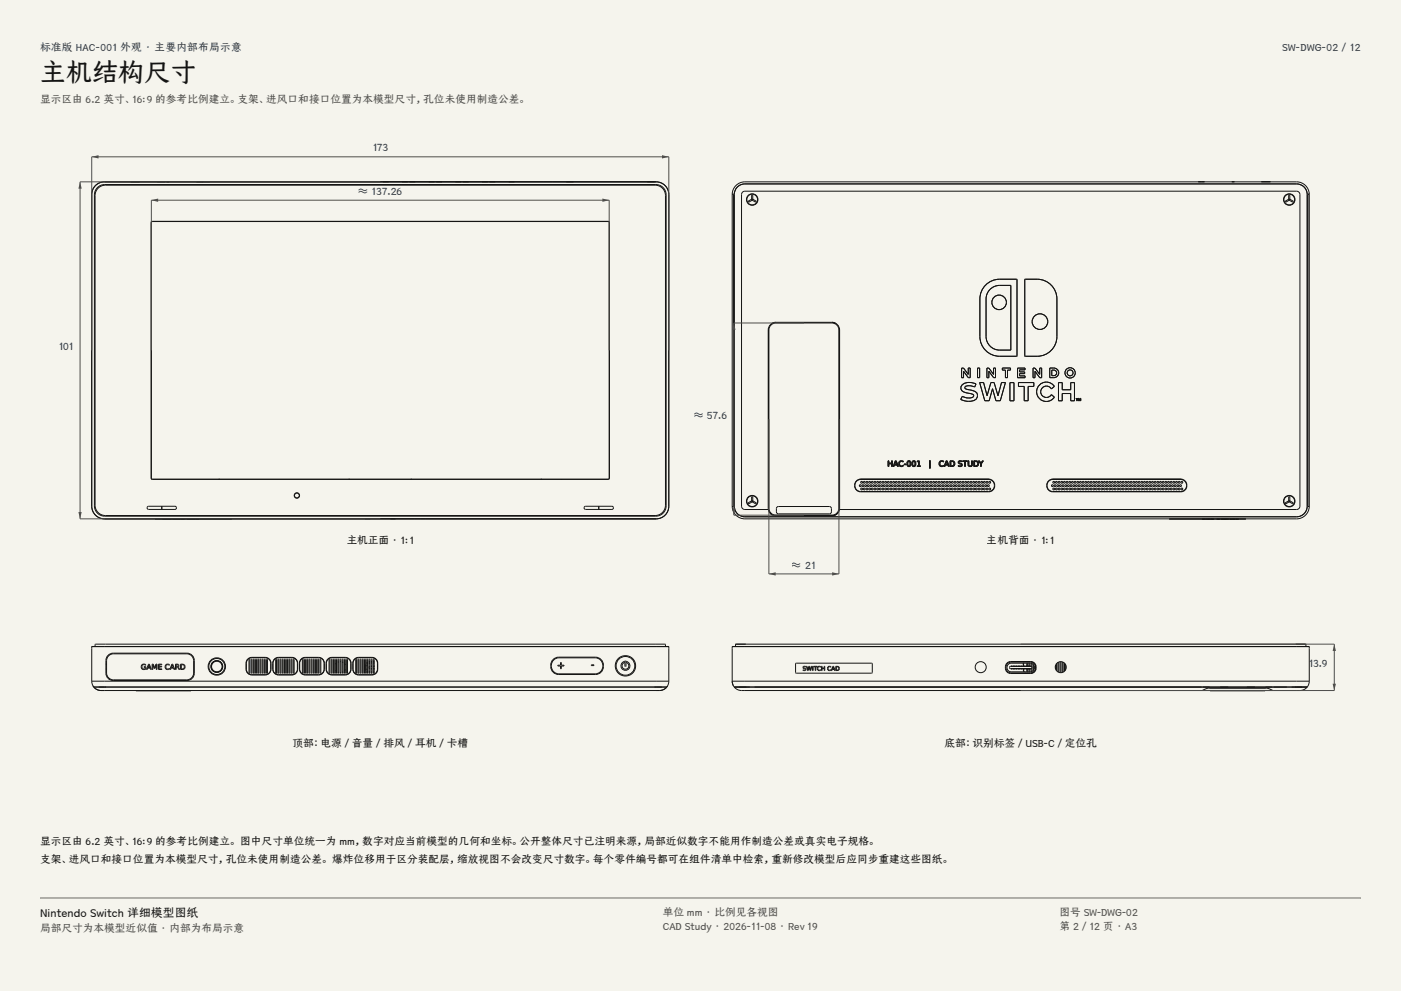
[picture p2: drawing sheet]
<svg xmlns="http://www.w3.org/2000/svg" width="420mm" height="297mm" viewBox="0 0 420 297" stroke-linecap="round" stroke-linejoin="round" font-family="sans-serif">
<g fill="#f5f4ed">
<path d="M0 0h420v297h-420z"/>
<path d="M12 12h396v275h-396z"/>
</g>
<g fill="none" stroke="#141413" stroke-width=".3">
<path d="M28.6 55.6a3.8 3.8 0 0 1 2.7-1.1h165.4a3.8 3.8 0 0 1 3.8 3.8v93.4a3.8 3.8 0 0 1-3.8 3.8h-165.4a3.8 3.8 0 0 1-3.8-3.8v-93.4a3.8 3.8 0 0 1 1.1-2.7zM29.2 56.7a3.1 3.1 0 0 1 2.4-1.2h164.8a3.1 3.1 0 0 1 3.1 3.1v92.8a3.1 3.1 0 0 1-3.1 3.1h-164.8a3.1 3.1 0 0 1-3.1-3.1v-92.8l.1-.7zM29.5 56l1.2-.6 .7-.1h165.2a3.1 3.1 0 0 1 3.1 3.1v93.2a3.1 3.1 0 0 1-3.1 3.1h-165.2a3.1 3.1 0 0 1-3.1-3.1v-93.2a3.1 3.1 0 0 1 1.2-2.4zM37.4 54.5h3.1M39.2 54.5h1M39.2 54.5h.1M40.2 54.5h.1M40.3 54.5h.1M40.5 54.5h3.1M40.6 54.5h.1M40.7 54.5h.1M40.8 54.5h1"/>
<path d="M40.8 54.5h.1M41.8 54.5h.1M49.5 54.5h-2.4h2.5M49.9 54.5h.1M50.7 54.5h.1M58.9 54.5h.1M59.7 54.5h.1M60 54.5h.1M60.5 54.5h2.4zM60.8 54.5h.1M114.8 54.5h1.7M120.5 54.5h1.7"/>
<path d="M122.8 54.5h1.7M128.5 54.5h1.7M130.8 54.5h1.7M136.5 54.5h1.7M138.8 54.5h1.7M144.5 54.5h1.7M146.8 54.5h1.7M152.5 54.5h1.7M160.4 54.5h5.2M169.8 54.5h2.2M194.1 54.5h2.2M219.5 58.2v93.6"/>
<path d="M219.5 58.2a3.8 3.8 0 0 1 3.8-3.7h165.4a3.8 3.8 0 0 1 3.8 3.7M219.5 58.2h.4M219.9 58.2v93.6M220.1 58.3v93.4M223.3 55.1a3.2 3.2 0 0 0-3.2 3.2M223.3 55.1h165.4M225.3 58.5h.4v1.4h-.4zM225.5 59.6l1.2 .7-.2 .3-1.1-.7zM359.2 54.5h.1M360 54.5h.1M360.3 54.5h.1M361.1 54.5h.1"/>
<path d="M369.3 54.5h.1M370.1 54.5h.1M378.2 54.5h2.7M378.2 54.5h.1M380.9 54.5h.1M386.3 58.5h.4v1.4h-.4zM386.5 59.6l1.2 .7-.2 .3-1.1-.7zM388.7 55.1a3.2 3.2 0 0 1 3.2 3.2M391.9 58.3v93.4M392.1 58.2h.4M392.1 58.2v93.6M392.5 58.2v93.6"/>
<path d="M45.3 66.5l.4-.2 136.8 .1 .2 .3v76.8l-.4 .2-136.8-.1-.2-.3zM45.5 66.4h137l.1 77.1-137.1 .1zM224.3 60.3l1.2-.7 .1 .3-1.1 .7zM385.3 60.3l1.2-.7 .1 .3-1.1 .7zM182.6 97.2h.1M182.6 98.2h.1M182.6 98.7h.1M182.6 98.5h.1M182.6 96.6h.1M182.6 96.7h.1M182.6 96.9h.1M230.3 98.7h.1"/>
<path d="M230.5 98.5l-.1 53.9 .2 .9 .5 .7 .7 .5h18.4M231.1 97.4l1.5-.6h16.8a2.1 2.1 0 0 1 2.1 2.1v53.4a2.1 2.1 0 0 1-2.1 2.1h-16.8a2.1 2.1 0 0 1-2.1-2.1v-53.4zM231.9 96.7h.1M232.6 96.6l-1 .3h.5M232.6 96.6a2.3 2.3 0 0 0-2.3 2.3v53.8M232.6 96.6h16.8M249.4 96.6l1 .3h-.5M249.4 96.6a2.3 2.3 0 0 1 2.3 2.3v53.8M250.1 96.7h.1M251.5 98.5l.1 53.9-.4 1.2-1 .9M251.6 98.7h.1M295.5 85.4a5.9 5.9 0 0 1 4.2-1.7h5l.2 .1v22.8l-.2 .2h-5a5.9 5.9 0 0 1-5.9-5.9v-11.3a5.9 5.9 0 0 1 1.7-4.2z"/>
<path d="M296.8 86.7l1.3-.9 1-.2 3.9-.1v19.4h-3.3a4.1 4.1 0 0 1-4.1-4v-11.8l.5-1.5zM307.2 83.7h.2a9.6 9.6 0 0 1 7 1.1 5.9 5.9 0 0 1 2.4 4.8v11.3a5.9 5.9 0 0 1-5.9 5.9h-3.5l-.2-.2zM288.3 110.3h.6l1.4 1.9v-1.9h.6v2.9h-.6l-1.4-1.9v1.9h-.6zM288.4 115.4a4.1 4.1 0 0 1 4.2-.4l-.4 1a2.68 2.68 0 0 0-3 .1l.4 .5 1 .2a2.68 2.68 0 0 1 2.4 1.4 1.73 1.73 0 0 1-1.8 2h-1.5l-1.7-.5 .5-.9a3.1 3.1 0 0 0 3.4 0v-.2a.96 .96 0 0 0-1.1-.7l-1.3-.2a1.4 1.4 0 0 1-1.3-.8 1.4 1.4 0 0 1 .2-1.5zM293 110.3h.7v2.9h-.7zM293.7 114.7h1.2l1 3.9 1.2-3.9h.9l1.2 3.9 1-3.9h1.2l-1.5 5.4h-1.3l-1.1-3.6-1 3.6h-1.3zM295.9 110.3h.5l1.5 1.9v-1.9h.5v2.9h-.5l-1.5-1.9v1.9h-.5zM300.5 110.3h2.4v.6h-.9v2.3h-.6v-2.3h-.9zM302.8 114.7h1.2v5.4h-1.2zM305 110.3h2.3v.5h-1.7v.7h1.6v.5h-1.6v.7h1.7v.5h-2.3zM305.3 114.7h4.6v1.1h-1.7v4.3h-1.2v-4.3h-1.7zM309.7 110.3h.6l1.4 1.9v-1.9h.6v2.9h-.6l-1.4-1.9v1.9h-.6z"/>
<path d="M311.4 115.6a2.9 2.9 0 0 1 4.7 .2l-.9 .8a1.72 1.72 0 0 0-2.6-.5 1.72 1.72 0 0 0 0 2.6 1.72 1.72 0 0 0 2.6-.4l.9 .7a2.9 2.9 0 0 1-4.1 .8 2.9 2.9 0 0 1-.6-4.2zM314.7 110.3a2.1 2.1 0 0 1 2.6 1 1.45 1.45 0 0 1-1.4 1.9h-1.2zM315.3 110.9a1.14 1.14 0 0 1 1.4 .5 .84 .84 0 0 1-.8 1.2h-.6zM317.3 114.7h1.1v2.1h2.6v-2.1h1.1v5.4h-1.1v-2.2h-2.6v2.2h-1.1zM322.6 119.4h.5l-.2 .2v.5zM323.3 119.4h.2l.1 .5 .4-.5v.7l-.1-.5-.2 .5-.3-.5-.1 .5zM266.2 138.1h.3v.7h.8v-.7h.2v1.7h-.2v-.8h-.8v.8h-.3zM268.4 138.1h.3l.6 1.7h-.2l-.2-.4h-.7l-.2 .4h-.2zM268.5 138.3l.3 .9h-.6zM269.6 138.3a.66 .66 0 0 1 1.2 .2 .66 .66 0 0 0-.9 0 .66 .66 0 0 0 0 .9 .66 .66 0 0 0 .9 0 .79 .79 0 0 1-1.2 .3 .79 .79 0 0 1-.1-1.2zM271 139.1h.6v.2h-.6zM272.2 138.2a.79 .79 0 0 1 .9 .8 .79 .79 0 0 1-.9 .7 1.27 1.27 0 0 1 0-1.5z"/>
<path d="M272.3 138.3a.67 .67 0 0 1 .5 .7 .67 .67 0 0 1-.5 .6l-.2-.6zM273.6 138.2a.79 .79 0 0 1 .9 .8 .79 .79 0 0 1-.9 .7 1.27 1.27 0 0 1 0-1.5zM273.8 138.3a.67 .67 0 0 1 .5 .7 .67 .67 0 0 1-.5 .6l-.2-.6zM274.9 138.2l.7-.1v1.5h.4v.2h-1v-.2h.4v-1.3l-.5 .1zM278.7 138h.2v2.3h-.2zM281.7 138.3a.66 .66 0 0 1 1.2 .2 .66 .66 0 0 0-1 0 .66 .66 0 0 0 0 .9 .66 .66 0 0 0 1 0 .79 .79 0 0 1-1.2 .3 .79 .79 0 0 1-.1-1.2zM283.7 138.1h.2l.7 1.7h-.3l-.1-.4h-.8l-.1 .4h-.3zM283.8 138.3l.3 .9h-.6zM284.8 138.1a.96 .96 0 0 1 1.4 .9 .96 .96 0 0 1-1.4 .8zM285 138.3a.7 .7 0 0 1 1 .7 .7 .7 0 0 1-1 .6zM287.4 138.2a.6 .6 0 0 1 1 .2l-.2-.1a.36 .36 0 0 0-.5-.1 .36 .36 0 0 0 0 .6 .61 .61 0 0 1 .7 .7 .61 .61 0 0 1-1 .3l-.1-.3a.43 .43 0 0 0 .6 .2 .43 .43 0 0 0 .1-.6 .56 .56 0 0 1-.6-.2 .56 .56 0 0 1 0-.7zM288.6 138.1h1.4v.2h-.6v1.5h-.2v-1.5h-.6z"/>
<path d="M290.2 138.1h.2v1a.43 .43 0 0 0 .5 .6 .43 .43 0 0 0 .4-.6v-1h.2v1.1a.65 .65 0 0 1-.6 .6 .65 .65 0 0 1-.7-.6zM291.9 138.1a.96 .96 0 0 1 1.5 .9 .96 .96 0 0 1-1.5 .8zM292.2 138.3a.7 .7 0 0 1 .9 .7 .7 .7 0 0 1-.9 .6zM293.4 138.1h.2l.5 .7 .4-.7h.3l-.6 .9v.8h-.2v-.8zM44.2 151.9l.4-.2h7.9l.4 .5-.4 .5h-7.9l-.4-.2zM46.7 155.5l-.2 .1h23l-.2-.1M48.5 151.7v1M48.7 155.6h.5M48.7 155.6h.1M49.3 155.6h.2M49.5 155.6h.1M49.6 155.6h.1"/>
<path d="M49.8 155.6h.1M49.9 155.6h.1M50.2 155.6h.1M50.5 155.6h.1M50.7 155.6h.1M50.9 155.6h.1M51.2 155.6h.1M51.4 155.6h.1M51.6 155.6h.1M51.8 155.6h.1M51.9 155.6h.1M53 155.6h1"/>
<path d="M53 155.6h.1M54 155.6h.1M54.3 155.6h.1M54.5 155.6h.1M55.1 155.6h.1M55.3 155.6h.1M56.1 155.6h1M56.1 155.6h.1M57.1 155.6h.1M57.2 155.6h.1M57.7 155.6h.1M57.9 155.6h.1"/>
<path d="M58.4 155.6h.1M58.6 155.6h.1M58.9 155.6h.7M59.6 155.6h.1M65.9 143.6l-.4 .1M100.4 155.5h3.3M104.5 143.6l.4 .1M109.4 155.5h1.6M117 155.5h1.6M123.5 143.6l-.4 .1M124.4 155.5h3.3M162.1 143.6l.4 .1"/>
<path d="M168.3 143.6v.1M168.4 143.6v.1M175.2 151.9l.4-.2h7.9l.4 .5-.4 .5h-7.9l-.4-.2zM179.5 151.7v1M219.5 151.8a3.8 3.8 0 0 0 3.8 3.7h165.4a3.8 3.8 0 0 0 3.8-3.7M219.5 151.8h.4M220.1 151.7a3.2 3.2 0 0 0 3.2 3.2M223.3 154.9h165.4M224.3 150.7l1.2-.7 .1 .3-1.1 .7zM225.3 148.9h.4v1.4h-.4zM225.5 150l1.2 .7-.2 .3-1.1-.7zM230.3 152.7h-7a1 1 0 0 1-1-1v-93.4a1 1 0 0 1 1-1h165.4a1 1 0 0 1 1 1v93.4a1 1 0 0 1-1 1h-137"/>
<path d="M230.3 152.7a2.3 2.3 0 0 0 2.3 1.9h16.8a2.3 2.3 0 0 0 2.3-1.9M230.9 153.9h.1M232.9 152l.5-.2h15.3l.5 .4 .1 1.2-.2 .4-.4 .2h-15.3l-.6-.4zM251 153.9h.1M251.6 143.6h.1M251.6 143.7h.1M257.5 143.7h39.4M257.9 143.6h38.6M258 143.7a1.8 1.8 0 0 0-1.7 1.8 1.8 1.8 0 0 0 1.7 1.8h38.4a1.8 1.8 0 0 0 1.7-1.8 1.8 1.8 0 0 0-1.7-1.8M258 143.6a1.9 1.9 0 0 0-1.8 1.9 1.9 1.9 0 0 0 1.8 1.9h38.4a1.9 1.9 0 0 0 1.8-1.9 1.9 1.9 0 0 0-1.8-1.9M315.1 143.7h39.4M315.5 143.6h38.6"/>
<path d="M315.6 143.7a1.8 1.8 0 0 0-1.7 1.8 1.8 1.8 0 0 0 1.7 1.8h38.4a1.8 1.8 0 0 0 1.7-1.8 1.8 1.8 0 0 0-1.7-1.8M315.6 143.6a1.9 1.9 0 0 0-1.8 1.9 1.9 1.9 0 0 0 1.8 1.9h38.4a1.9 1.9 0 0 0 1.8-1.9 1.9 1.9 0 0 0-1.8-1.9M350.7 155.5l-.2 .1h23l-.2-.1M360.4 155.6h.7M360.4 155.6h.1M361.4 155.6h.1M361.6 155.6h.1M361.8 155.6h.1M361.9 155.6h.1M362.5 155.6h.1M362.6 155.6h.1M362.8 155.6h.1"/>
<path d="M362.9 155.6h1M362.9 155.6h.1M363.9 155.6h.1M364.7 155.6h.1M364.9 155.6h.1M365.5 155.6h.1M365.7 155.6h.1M366 155.6h1M366 155.6h.1M367 155.6h.1M367.4 155.6h.1M367.6 155.6h.1"/>
<path d="M368.1 155.6h.1M368.2 155.6h.1M368.4 155.6h.1M368.6 155.6h.1M369 155.6h.1M369.2 155.6h.1M369.4 155.6h.1M369.7 155.6h.1M369.9 155.6h.1M370.2 155.6h.1M370.4 155.6h.9M370.4 155.6h.1"/>
<path d="M371.3 155.6h.1M385.3 150.7l1.2-.7 .1 .3-1.1 .7zM386.3 148.9h.4v1.4h-.4zM386.5 150l1.2 .7-.2 .3-1.1-.7zM391.9 151.7a3.2 3.2 0 0 1-3.2 3.2M392.1 151.8h.4"/>
<circle cx="225.5" cy="59.8" r="1.73"/>
<circle cx="225.5" cy="59.8" r="1.61"/>
<circle cx="386.5" cy="59.8" r="1.73"/>
<circle cx="386.5" cy="59.8" r="1.61"/>
<circle cx="299.5" cy="90.6" r="2.18"/>
<circle cx="311.8" cy="96.4" r="2.34"/>
<circle cx="320.8" cy="111.7" r="1.54"/>
<circle cx="320.8" cy="111.7" r=".89"/>
<circle cx="89" cy="148.5" r=".8"/>
<circle cx="89" cy="148.5" r=".73"/>
<circle cx="225.5" cy="150.2" r="1.73"/>
<circle cx="225.5" cy="150.2" r="1.61"/>
<circle cx="257.9" cy="145.6" r=".28"/>
<circle cx="258.3" cy="144.6" r=".28"/>
<circle cx="258.3" cy="146.6" r=".28"/>
<circle cx="258.7" cy="145.6" r=".28"/>
<circle cx="259.1" cy="144.6" r=".28"/>
<circle cx="259.1" cy="146.6" r=".28"/>
<circle cx="259.5" cy="145.6" r=".28"/>
<circle cx="259.9" cy="146.6" r=".28"/>
<circle cx="259.9" cy="144.6" r=".28"/>
<circle cx="260.3" cy="145.6" r=".28"/>
<circle cx="260.7" cy="146.6" r=".28"/>
<circle cx="260.7" cy="144.6" r=".28"/>
<circle cx="261.1" cy="145.6" r=".28"/>
<circle cx="261.5" cy="144.6" r=".28"/>
<circle cx="261.5" cy="146.6" r=".28"/>
<circle cx="261.9" cy="145.6" r=".28"/>
<circle cx="262.3" cy="144.6" r=".28"/>
<circle cx="262.3" cy="146.6" r=".28"/>
<circle cx="262.7" cy="145.6" r=".28"/>
<circle cx="263.1" cy="144.6" r=".28"/>
<circle cx="263.1" cy="146.6" r=".28"/>
<circle cx="263.5" cy="145.6" r=".28"/>
<circle cx="263.9" cy="146.6" r=".28"/>
<circle cx="263.9" cy="144.6" r=".28"/>
<circle cx="264.3" cy="145.6" r=".28"/>
<circle cx="264.7" cy="146.6" r=".28"/>
<circle cx="264.7" cy="144.6" r=".28"/>
<circle cx="265.1" cy="145.6" r=".28"/>
<circle cx="265.5" cy="144.6" r=".28"/>
<circle cx="265.5" cy="146.6" r=".28"/>
<circle cx="265.9" cy="145.6" r=".28"/>
<circle cx="266.3" cy="146.6" r=".28"/>
<circle cx="266.3" cy="144.6" r=".28"/>
<circle cx="266.7" cy="145.6" r=".28"/>
<circle cx="267.1" cy="146.6" r=".28"/>
<circle cx="267.1" cy="144.6" r=".28"/>
<circle cx="267.5" cy="145.6" r=".28"/>
<circle cx="267.9" cy="144.6" r=".28"/>
<circle cx="267.9" cy="146.6" r=".28"/>
<circle cx="268.3" cy="145.6" r=".28"/>
<circle cx="268.7" cy="146.6" r=".28"/>
<circle cx="268.7" cy="144.6" r=".28"/>
<circle cx="269.1" cy="145.6" r=".28"/>
<circle cx="269.5" cy="146.6" r=".28"/>
<circle cx="269.5" cy="144.6" r=".28"/>
<circle cx="269.9" cy="145.6" r=".28"/>
<circle cx="270.3" cy="144.6" r=".28"/>
<circle cx="270.3" cy="146.6" r=".28"/>
<circle cx="270.7" cy="145.6" r=".28"/>
<circle cx="271.1" cy="144.6" r=".28"/>
<circle cx="271.1" cy="146.6" r=".28"/>
<circle cx="271.5" cy="145.6" r=".28"/>
<circle cx="271.9" cy="144.6" r=".28"/>
<circle cx="271.9" cy="146.6" r=".28"/>
<circle cx="272.3" cy="145.6" r=".28"/>
<circle cx="272.7" cy="146.6" r=".28"/>
<circle cx="272.7" cy="144.6" r=".28"/>
<circle cx="273.1" cy="145.6" r=".28"/>
<circle cx="273.5" cy="146.6" r=".28"/>
<circle cx="273.5" cy="144.6" r=".28"/>
<circle cx="273.9" cy="145.6" r=".28"/>
<circle cx="274.3" cy="146.6" r=".28"/>
<circle cx="274.3" cy="144.6" r=".28"/>
<circle cx="274.7" cy="145.6" r=".28"/>
<circle cx="275.1" cy="144.6" r=".28"/>
<circle cx="275.1" cy="146.6" r=".28"/>
<circle cx="275.5" cy="145.6" r=".28"/>
<circle cx="275.9" cy="144.6" r=".28"/>
<circle cx="275.9" cy="146.6" r=".28"/>
<circle cx="276.3" cy="145.6" r=".28"/>
<circle cx="276.7" cy="146.6" r=".28"/>
<circle cx="276.7" cy="144.6" r=".28"/>
<circle cx="277.1" cy="145.6" r=".28"/>
<circle cx="277.5" cy="146.6" r=".28"/>
<circle cx="277.5" cy="144.6" r=".28"/>
<circle cx="277.9" cy="145.6" r=".28"/>
<circle cx="278.3" cy="146.6" r=".28"/>
<circle cx="278.3" cy="144.6" r=".28"/>
<circle cx="278.7" cy="145.6" r=".28"/>
<circle cx="279.1" cy="144.6" r=".28"/>
<circle cx="279.1" cy="146.6" r=".28"/>
<circle cx="279.5" cy="145.6" r=".28"/>
<circle cx="279.9" cy="146.6" r=".28"/>
<circle cx="279.9" cy="144.6" r=".28"/>
<circle cx="280.3" cy="145.6" r=".28"/>
<circle cx="280.7" cy="144.6" r=".28"/>
<circle cx="280.7" cy="146.6" r=".28"/>
<circle cx="281.1" cy="145.6" r=".28"/>
<circle cx="281.5" cy="144.6" r=".28"/>
<circle cx="281.5" cy="146.6" r=".28"/>
<circle cx="281.9" cy="145.6" r=".28"/>
<circle cx="282.3" cy="144.6" r=".28"/>
<circle cx="282.3" cy="146.6" r=".28"/>
<circle cx="282.7" cy="145.6" r=".28"/>
<circle cx="283.1" cy="144.6" r=".28"/>
<circle cx="283.1" cy="146.6" r=".28"/>
<circle cx="283.5" cy="145.6" r=".28"/>
<circle cx="283.9" cy="144.6" r=".28"/>
<circle cx="283.9" cy="146.6" r=".28"/>
<circle cx="284.3" cy="145.6" r=".28"/>
<circle cx="284.7" cy="144.6" r=".28"/>
<circle cx="284.7" cy="146.6" r=".28"/>
<circle cx="285.1" cy="145.6" r=".28"/>
<circle cx="285.5" cy="144.6" r=".28"/>
<circle cx="285.5" cy="146.6" r=".28"/>
<circle cx="285.9" cy="145.6" r=".28"/>
<circle cx="286.3" cy="146.6" r=".28"/>
<circle cx="286.3" cy="144.6" r=".28"/>
<circle cx="286.7" cy="145.6" r=".28"/>
<circle cx="287.1" cy="146.6" r=".28"/>
<circle cx="287.1" cy="144.6" r=".28"/>
<circle cx="287.5" cy="145.6" r=".28"/>
<circle cx="287.9" cy="144.6" r=".28"/>
<circle cx="287.9" cy="146.6" r=".28"/>
<circle cx="288.3" cy="145.6" r=".28"/>
<circle cx="288.7" cy="144.6" r=".28"/>
<circle cx="288.7" cy="146.6" r=".28"/>
<circle cx="289.1" cy="145.6" r=".28"/>
<circle cx="289.5" cy="144.6" r=".28"/>
<circle cx="289.5" cy="146.6" r=".28"/>
<circle cx="289.9" cy="145.6" r=".28"/>
<circle cx="290.3" cy="144.6" r=".28"/>
<circle cx="290.3" cy="146.6" r=".28"/>
<circle cx="290.7" cy="145.6" r=".28"/>
<circle cx="291.1" cy="144.6" r=".28"/>
<circle cx="291.1" cy="146.6" r=".28"/>
<circle cx="291.5" cy="145.6" r=".28"/>
<circle cx="291.9" cy="146.6" r=".28"/>
<circle cx="291.9" cy="144.6" r=".28"/>
<circle cx="292.3" cy="145.6" r=".28"/>
<circle cx="292.7" cy="146.6" r=".28"/>
<circle cx="292.7" cy="144.6" r=".28"/>
<circle cx="293.1" cy="145.6" r=".28"/>
<circle cx="293.5" cy="146.6" r=".28"/>
<circle cx="293.5" cy="144.6" r=".28"/>
<circle cx="293.9" cy="145.6" r=".28"/>
<circle cx="294.3" cy="146.6" r=".28"/>
<circle cx="294.3" cy="144.6" r=".28"/>
<circle cx="294.7" cy="145.6" r=".28"/>
<circle cx="295.1" cy="146.6" r=".28"/>
<circle cx="295.1" cy="144.6" r=".28"/>
<circle cx="295.5" cy="145.6" r=".28"/>
<circle cx="295.9" cy="144.6" r=".28"/>
<circle cx="295.9" cy="146.6" r=".28"/>
<circle cx="296.3" cy="145.6" r=".28"/>
<circle cx="296.7" cy="146.6" r=".28"/>
<circle cx="296.7" cy="144.6" r=".28"/>
<circle cx="315.5" cy="145.6" r=".28"/>
<circle cx="315.9" cy="146.6" r=".28"/>
<circle cx="315.9" cy="144.6" r=".28"/>
<circle cx="316.3" cy="145.6" r=".28"/>
<circle cx="316.7" cy="144.6" r=".28"/>
<circle cx="316.7" cy="146.6" r=".28"/>
<circle cx="317.1" cy="145.6" r=".28"/>
<circle cx="317.5" cy="146.6" r=".28"/>
<circle cx="317.5" cy="144.6" r=".28"/>
<circle cx="317.9" cy="145.6" r=".28"/>
<circle cx="318.3" cy="146.6" r=".28"/>
<circle cx="318.3" cy="144.6" r=".28"/>
<circle cx="318.7" cy="145.6" r=".28"/>
<circle cx="319.1" cy="146.6" r=".28"/>
<circle cx="319.1" cy="144.6" r=".28"/>
<circle cx="319.5" cy="145.6" r=".28"/>
<circle cx="319.9" cy="144.6" r=".28"/>
<circle cx="319.9" cy="146.6" r=".28"/>
<circle cx="320.3" cy="145.6" r=".28"/>
<circle cx="320.7" cy="146.6" r=".28"/>
<circle cx="320.7" cy="144.6" r=".28"/>
<circle cx="321.1" cy="145.6" r=".28"/>
<circle cx="321.5" cy="146.6" r=".28"/>
<circle cx="321.5" cy="144.6" r=".28"/>
<circle cx="321.9" cy="145.6" r=".28"/>
<circle cx="322.3" cy="144.6" r=".28"/>
<circle cx="322.3" cy="146.6" r=".28"/>
<circle cx="322.7" cy="145.6" r=".28"/>
<circle cx="323.1" cy="144.6" r=".28"/>
<circle cx="323.1" cy="146.6" r=".28"/>
<circle cx="323.5" cy="145.6" r=".28"/>
<circle cx="323.9" cy="146.6" r=".28"/>
<circle cx="323.9" cy="144.6" r=".28"/>
<circle cx="324.3" cy="145.6" r=".28"/>
<circle cx="324.7" cy="146.6" r=".28"/>
<circle cx="324.7" cy="144.6" r=".28"/>
<circle cx="325.1" cy="145.6" r=".28"/>
<circle cx="325.5" cy="144.6" r=".28"/>
<circle cx="325.5" cy="146.6" r=".28"/>
<circle cx="325.9" cy="145.6" r=".28"/>
<circle cx="326.3" cy="146.6" r=".28"/>
<circle cx="326.3" cy="144.6" r=".28"/>
<circle cx="326.7" cy="145.6" r=".28"/>
<circle cx="327.1" cy="146.6" r=".28"/>
<circle cx="327.1" cy="144.6" r=".28"/>
<circle cx="327.5" cy="145.6" r=".28"/>
<circle cx="327.9" cy="146.6" r=".28"/>
<circle cx="327.9" cy="144.6" r=".28"/>
<circle cx="328.3" cy="145.6" r=".28"/>
<circle cx="328.7" cy="146.6" r=".28"/>
<circle cx="328.7" cy="144.6" r=".28"/>
<circle cx="329.1" cy="145.6" r=".28"/>
<circle cx="329.5" cy="146.6" r=".28"/>
<circle cx="329.5" cy="144.6" r=".28"/>
<circle cx="329.9" cy="145.6" r=".28"/>
<circle cx="330.3" cy="144.6" r=".28"/>
<circle cx="330.3" cy="146.6" r=".28"/>
<circle cx="330.7" cy="145.6" r=".28"/>
<circle cx="331.1" cy="144.6" r=".28"/>
<circle cx="331.1" cy="146.6" r=".28"/>
<circle cx="331.5" cy="145.6" r=".28"/>
<circle cx="331.9" cy="146.6" r=".28"/>
<circle cx="331.9" cy="144.6" r=".28"/>
<circle cx="332.3" cy="145.6" r=".28"/>
<circle cx="332.7" cy="144.6" r=".28"/>
<circle cx="332.7" cy="146.6" r=".28"/>
<circle cx="333.1" cy="145.6" r=".28"/>
<circle cx="333.5" cy="146.6" r=".28"/>
<circle cx="333.5" cy="144.6" r=".28"/>
<circle cx="333.9" cy="145.6" r=".28"/>
<circle cx="334.3" cy="146.6" r=".28"/>
<circle cx="334.3" cy="144.6" r=".28"/>
<circle cx="334.7" cy="145.6" r=".28"/>
<circle cx="335.1" cy="146.6" r=".28"/>
<circle cx="335.1" cy="144.6" r=".28"/>
<circle cx="335.5" cy="145.6" r=".28"/>
<circle cx="335.9" cy="144.6" r=".28"/>
<circle cx="335.9" cy="146.6" r=".28"/>
<circle cx="336.3" cy="145.6" r=".28"/>
<circle cx="336.7" cy="146.6" r=".28"/>
<circle cx="336.7" cy="144.6" r=".28"/>
<circle cx="337.1" cy="145.6" r=".28"/>
<circle cx="337.5" cy="146.6" r=".28"/>
<circle cx="337.5" cy="144.6" r=".28"/>
<circle cx="337.9" cy="145.6" r=".28"/>
<circle cx="338.3" cy="144.6" r=".28"/>
<circle cx="338.3" cy="146.6" r=".28"/>
<circle cx="338.7" cy="145.6" r=".28"/>
<circle cx="339.1" cy="146.6" r=".28"/>
<circle cx="339.1" cy="144.6" r=".28"/>
<circle cx="339.5" cy="145.6" r=".28"/>
<circle cx="339.9" cy="144.6" r=".28"/>
<circle cx="339.9" cy="146.6" r=".28"/>
<circle cx="340.3" cy="145.6" r=".28"/>
<circle cx="340.7" cy="146.6" r=".28"/>
<circle cx="340.7" cy="144.6" r=".28"/>
<circle cx="341.1" cy="145.6" r=".28"/>
<circle cx="341.5" cy="146.6" r=".28"/>
<circle cx="341.5" cy="144.6" r=".28"/>
<circle cx="341.9" cy="145.6" r=".28"/>
<circle cx="342.3" cy="146.6" r=".28"/>
<circle cx="342.3" cy="144.6" r=".28"/>
<circle cx="342.7" cy="145.6" r=".28"/>
<circle cx="343.1" cy="144.6" r=".28"/>
<circle cx="343.1" cy="146.6" r=".28"/>
<circle cx="343.5" cy="145.6" r=".28"/>
<circle cx="343.9" cy="146.6" r=".28"/>
<circle cx="343.9" cy="144.6" r=".28"/>
<circle cx="344.3" cy="145.6" r=".28"/>
<circle cx="344.7" cy="146.6" r=".28"/>
<circle cx="344.7" cy="144.6" r=".28"/>
<circle cx="345.1" cy="145.6" r=".28"/>
<circle cx="345.5" cy="144.6" r=".28"/>
<circle cx="345.5" cy="146.6" r=".28"/>
<circle cx="345.9" cy="145.6" r=".28"/>
<circle cx="346.3" cy="144.6" r=".28"/>
<circle cx="346.3" cy="146.6" r=".28"/>
<circle cx="346.7" cy="145.6" r=".28"/>
<circle cx="347.1" cy="146.6" r=".28"/>
<circle cx="347.1" cy="144.6" r=".28"/>
<circle cx="347.5" cy="145.6" r=".28"/>
<circle cx="347.9" cy="144.6" r=".28"/>
<circle cx="347.9" cy="146.6" r=".28"/>
<circle cx="348.3" cy="145.6" r=".28"/>
<circle cx="348.7" cy="144.6" r=".28"/>
<circle cx="348.7" cy="146.6" r=".28"/>
<circle cx="349.1" cy="145.6" r=".28"/>
<circle cx="349.5" cy="144.6" r=".28"/>
<circle cx="349.5" cy="146.6" r=".28"/>
<circle cx="349.9" cy="145.6" r=".28"/>
<circle cx="350.3" cy="146.6" r=".28"/>
<circle cx="350.3" cy="144.6" r=".28"/>
<circle cx="350.7" cy="145.6" r=".28"/>
<circle cx="351.1" cy="144.6" r=".28"/>
<circle cx="351.1" cy="146.6" r=".28"/>
<circle cx="351.5" cy="145.6" r=".28"/>
<circle cx="351.9" cy="146.6" r=".28"/>
<circle cx="351.9" cy="144.6" r=".28"/>
<circle cx="352.3" cy="145.6" r=".28"/>
<circle cx="352.7" cy="146.6" r=".28"/>
<circle cx="352.7" cy="144.6" r=".28"/>
<circle cx="353.1" cy="145.6" r=".28"/>
<circle cx="353.5" cy="146.6" r=".28"/>
<circle cx="353.5" cy="144.6" r=".28"/>
<circle cx="353.9" cy="145.6" r=".28"/>
<circle cx="354.3" cy="144.6" r=".28"/>
<circle cx="354.3" cy="146.6" r=".28"/>
<circle cx="386.5" cy="150.2" r="1.73"/>
<circle cx="386.5" cy="150.2" r="1.61"/>
</g>
<path d="M27.5 105v-58h173v58" fill="none" stroke="#504e49" stroke-width=".3"/>
<g fill="#504e49">
<path d="M27.5 47l2-.5v1z"/>
<path d="M198.5 46.5l2 .5-2 .5z"/>
</g>
<path d="M114 54.5h-90v101h90" fill="none" stroke="#504e49" stroke-width=".3"/>
<g fill="#504e49">
<path d="M24 54.5l.5 2h-1z"/>
<path d="M23.5 153.5h1l-.5 2z"/>
</g>
<path d="M45.4 105v-45h137.2v45" fill="none" stroke="#504e49" stroke-width=".3"/>
<g fill="#504e49">
<path d="M45.4 60l2-.5v1z"/>
<path d="M180.6 59.5l2 .5-2 .5z"/>
</g>
<path d="M230.5 125.6v46.4h21v-46.4" fill="none" stroke="#504e49" stroke-width=".3"/>
<g fill="#504e49">
<path d="M230.5 172l2-.5v1z"/>
<path d="M249.5 171.5l2 .5-2 .5z"/>
</g>
<path d="M241 96.8h-21v57.6h21" fill="none" stroke="#504e49" stroke-width=".3"/>
<g fill="#504e49">
<path d="M220 96.8l.5 2h-1z"/>
<path d="M219.5 152.4h1l-.5 2z"/>
</g>
<g fill="none" stroke="#141413" stroke-width=".3">
<path d="M27.5 193.8h173M27.5 194.4h.1M27.5 193.8v10.4M28.5 193.8l.2-.7h2.5h168.1l.2 .7M31.7 199.1h.2M32.4 196.4l1-.6h.5h22.2a2.2 2.2 0 0 1 2.2 2.2v3.8a2.2 2.2 0 0 1-2.2 2.2h-22.2a2.2 2.2 0 0 1-2.2-2.2v-3.8l.1-.6zM32.6 196.6l1.4-.6h22a2.05 2.05 0 0 1 2.1 2v3.7a2.05 2.05 0 0 1-2.1 2.1h-22a2.05 2.05 0 0 1-2.1-2.1v-3.7zM42.5 199.2a.68 .68 0 0 1 1.2 .2 .65 .65 0 0 0-.9-.1 .65 .65 0 0 0-.1 .9 .65 .65 0 0 0 .8 .2v-.4h-.3v-.2h.5v.7a.86 .86 0 0 1-1.2-.1 .86 .86 0 0 1 0-1.2zM44.5 199h.3l.6 1.6h-.2l-.2-.4h-.7l-.2 .4h-.2zM44.7 199.3l.2 .8h-.5zM45.6 199h.3l.4 1.1 .5-1.1h.3v1.6h-.2v-1.4l-.4 1.1h-.3l-.4-1.1v1.4h-.2zM47.5 199h1v.2h-.8v.5h.8v.2h-.8v.6h.8v.1h-1z"/>
<path d="M49.7 199.2a.62 .62 0 0 1 1.1 .2 .63 .63 0 0 0-.9 0 .63 .63 0 0 0 0 .9 .63 .63 0 0 0 .9 0 .77 .77 0 0 1-1.2 .1 .77 .77 0 0 1 .1-1.2zM51.5 199h.3l.6 1.6h-.2l-.2-.4h-.7l-.2 .4h-.2zM51.6 199.3l.3 .8h-.5zM52.6 199h.5a.45 .45 0 0 1 .5 .3 .45 .45 0 0 1-.2 .6l.5 .7h-.3l-.5-.6h-.3v.6h-.2zM52.8 199.2h.3a.28 .28 0 0 1 .3 .3 .28 .28 0 0 1-.3 .3h-.3zM54.1 199a.91 .91 0 0 1 1.4 .8 .91 .91 0 0 1-1.4 .8zM54.4 199.2a.66 .66 0 0 1 .8 .6 .66 .66 0 0 1-.8 .7zM74.3 197.5l1.2-.5h4a1.74 1.74 0 0 1 1.7 1.8 3.2 3.2 0 0 1-.5 3l-1.2 .5h-4a1.74 1.74 0 0 1-1.7-1.7 3.2 3.2 0 0 1 .5-3.1zM74.3 197.6l1.2-.5h4l1.2 .5a3.1 3.1 0 0 1 .5 3l-.3 .8-1 .7-4.4 .1-1.2-.5a3.1 3.1 0 0 1-.4-2.9zM74.7 197.5l.2 .1-.1 4.2-.2-.1zM75.3 197.5l.3 .1-.1 4.2-.2-.1zM76 197.5l.2 .1-.1 4.2-.1-.1z"/>
<path d="M76.7 197.5v4.3M76.7 197.5h.1M76.8 197.5v4.3M77.3 197.5l.2 .1-.1 4.2-.1-.1zM78 197.5l.2 .1-.1 4.2-.2-.1zM78.6 197.5l.3 .1-.1 4.2-.2-.1zM79.3 197.5l.2 .1-.1 4.2-.1-.1zM80 197.5v4.3M80 197.5h.1M80.1 197.5v4.3M82.3 197.5l1.2-.5h4a1.74 1.74 0 0 1 1.7 1.8 3.2 3.2 0 0 1-.5 3l-1.2 .5h-4a1.74 1.74 0 0 1-1.7-1.7 3.2 3.2 0 0 1 .5-3.1zM82.3 197.6l1.2-.5h4l1.2 .5a3.1 3.1 0 0 1 .5 3l-.3 .8-1 .7-4.4 .1-1.2-.5a3.1 3.1 0 0 1-.4-2.9z"/>
<path d="M82.7 197.5l.2 .1-.1 4.2-.2-.1zM83.3 197.5l.3 .1-.1 4.2-.2-.1zM84.1 197.5v4.3M84.1 197.5h.1M84.6 197.5l.3 .1-.1 4.2-.2-.1zM85.3 197.5l.2 .1-.1 4.2-.1-.1zM86 197.5l.2 .1-.1 4.2-.2-.1zM86.6 197.5l.3 .1-.1 4.2-.2-.1zM87.4 197.5v4.3M87.4 197.5h.1M87.9 197.5l.3 .1-.1 4.2-.2-.1zM90.3 197.5l1.2-.5h4a1.74 1.74 0 0 1 1.7 1.8 3.2 3.2 0 0 1-.5 3l-1.2 .5h-4a1.74 1.74 0 0 1-1.7-1.7 3.2 3.2 0 0 1 .5-3.1z"/>
<path d="M90.3 197.6l1.2-.5h4l1.2 .5a3.1 3.1 0 0 1 .5 3l-.3 .8-1 .7-4.4 .1-1.2-.5a3.1 3.1 0 0 1-.4-2.9zM90.7 197.5l.2 .1-.1 4.2-.2-.1zM91.4 197.5v4.3M91.4 197.5h.1M91.5 197.5v4.3M92 197.5l.2 .1-.1 4.2-.1-.1zM92.6 197.5l.3 .1-.1 4.2-.2-.1zM93.3 197.5l.2 .1-.1 4.2-.1-.1zM94 197.5l.2 .1-.1 4.2-.2-.1zM94.7 197.5v4.3M94.7 197.5h.1M94.8 197.5v4.3"/>
<path d="M95.3 197.5l.2 .1-.1 4.2-.1-.1zM95.9 197.5l.3 .1-.1 4.2-.2-.1zM98.3 197.5l1.2-.5h4a1.74 1.74 0 0 1 1.7 1.8 3.2 3.2 0 0 1-.5 3l-1.2 .5h-4a1.74 1.74 0 0 1-1.7-1.7 3.2 3.2 0 0 1 .5-3.1zM98.3 197.6l1.2-.5h4l1.2 .5a3.1 3.1 0 0 1 .5 3l-.3 .8-1 .7-4.4 .1-1.2-.5a3.1 3.1 0 0 1-.4-2.9zM98.7 197.5l.2 .1-.1 4.2-.2-.1zM99.3 197.5l.3 .1-.1 4.2-.2-.1zM100 197.5l.2 .1-.1 4.2-.1-.1zM100.6 197.5l.3 .1-.1 4.2-.2-.1zM100.9 198.7l-.3 .3M101.4 197.5v4.3M101.4 197.5h.1M101.5 198.4l-.2 .1"/>
<path d="M101.9 198.3h.3M102 197.5v4.3M102 197.5h.1M102.1 197.5v4.3M102.6 198.4l.3 .1M102.6 197.5l.3 .1-.1 4.2-.2-.1zM103.3 198.9l.2 .4M103.3 197.5l.2 .1-.1 4.2-.1-.1zM103.9 197.5l.3 .1-.1 4.2-.2-.1zM106.3 197.5l1.2-.5h4a1.74 1.74 0 0 1 1.7 1.8 3.2 3.2 0 0 1-.5 3l-1.2 .5h-4a1.74 1.74 0 0 1-1.7-1.7 3.2 3.2 0 0 1 .5-3.1zM106.3 197.6l1.2-.5h4l1.2 .5a3.1 3.1 0 0 1 .5 3l-.3 .8-1 .7-4.4 .1-1.2-.5a3.1 3.1 0 0 1-.4-2.9zM106.7 197.5l.2 .1-.1 4.2-.2-.1z"/>
<path d="M107.3 197.5l.3 .1-.1 4.2-.2-.1zM108 197.5l.2 .1-.1 4.2-.1-.1zM108.7 197.5v4.3M108.7 197.5h.1M108.8 197.5v4.3M109.3 197.5l.2 .1-.1 4.2-.1-.1zM109.5 199.2v1.7M110 197.5l.2 .1-.1 4.2-.2-.1zM110.2 198.7l-.3 .3M110.2 199.2l-.3 .5M110.2 198.5l-.3 .2M110.6 197.5l.3 .1-.1 4.2-.2-.1z"/>
<path d="M110.9 198.5h-.3M110.9 198.8l-.3 .1M110.9 199.7l-.2 .3M110.9 198.3h-.3M111.3 199.7h.2M111.3 198.5h.2M111.3 198.8h.2M111.3 199.6h.1M111.3 198.3h.2M111.4 199.7h.1M111.9 199.7h.3M111.9 198.5h.3"/>
<path d="M111.9 198.8h.3M111.9 198.3h.3M112 197.5l-.1 4.2M112 197.5h.1M112.1 197.5l.1 4.2M112.1 199.7h.1M112.2 199.6h.1M113.1 198.3h.1M113.1 198.5h.1M113.2 199.7h.1M113.2 198.8h.1M113.2 199.6h.1"/>
<path d="M165.6 197.8a2.4 2.4 0 0 1 1.9-.8h11a2.61 2.61 0 0 1 2.4 2.6 2.61 2.61 0 0 1-2.4 2.6h-11a2.62 2.62 0 0 1-2.3-1.6 2.62 2.62 0 0 1 .4-2.8zM166 197.8l1-.6h.6h10.9a2.4 2.4 0 0 1 2.2 2.4 2.4 2.4 0 0 1-2.2 2.4h-10.9a2.43 2.43 0 0 1-2.2-1.6 2.43 2.43 0 0 1 .6-2.6zM168 198.6h.3v.8h.8v.2h-.8v.8h-.3v-.8h-.8v-.2h.8zM177.3 199.2h.8v.3h-.8zM186.4 198.7l.8-.5v.4a1.02 1.02 0 0 0-.5 1.6 1.02 1.02 0 0 0 1.6 0 1.02 1.02 0 0 0-.5-1.6v-.4a1.35 1.35 0 0 1 .9 1.9 1.35 1.35 0 0 1-1.9 .6 1.35 1.35 0 0 1-.4-2zM187.4 198.1l.3 .1-.1 1.5-.3-.1zM200.5 194.4h.1M200.5 193.8v10.4M219.5 193.8h173M219.5 194.4h.1M219.5 193.8v10.4M220.5 193.8l.2-.7h2.5h168.1l.2 .7"/>
<path d="M238.6 198.8h22.7l.2 .2v2.6l-.2 .2h-22.6l-.2-.2zM240.8 199.8l.7-.1v.2h-.5a.31 .31 0 0 0 0 .4 .31 .31 0 0 0 .4 0 .42 .42 0 0 1-.1 .7 .42 .42 0 0 1-.6-.3l.2 .1a.27 .27 0 0 0 .4 0 .27 .27 0 0 0 0-.4 .42 .42 0 0 1-.5-.1 .42 .42 0 0 1 0-.5zM241.8 199.7h.1l.3 1.1 .3-1.1h.2l.2 1.1 .3-1.1h.2l-.3 1.3h-.3l-.2-1.1-.3 1.1h-.2zM243.6 199.7h.2v1.3h-.2zM243.9 199.7h1.1l-.4 .1v1.2h-.2v-1.2zM245.2 199.9a.49 .49 0 0 1 .8 .1 .5 .5 0 0 0-.7 0 .5 .5 0 0 0 0 .7 .5 .5 0 0 0 .7 0 .61 .61 0 0 1-.9 .1 .61 .61 0 0 1 .1-.9zM246.3 199.7h.2v.5h.6v-.5h.2v1.3h-.2v-.6h-.6v.6h-.2zM248.2 199.9a.49 .49 0 0 1 .9 .1 .5 .5 0 0 0-.7 0 .5 .5 0 0 0 0 .7 .5 .5 0 0 0 .7 0 .61 .61 0 0 1-.9 .1 .61 .61 0 0 1 0-.9zM249.7 199.7h.2l.5 1.3-.3-.4h-.6l-.3 .4zM249.8 199.9l.2 .6h-.4zM250.6 199.7a.72 .72 0 0 1 1 .6 .72 .72 0 0 1-1 .7zM250.7 199.8a.53 .53 0 0 1 .7 .5 .53 .53 0 0 1-.7 .5z"/>
<path d="M301.9 198.7l1.1-.4h6a1.81 1.81 0 0 1 1.6 1.8 1.81 1.81 0 0 1-1.6 1.8h-6a1.84 1.84 0 0 1-1.6-1.3 1.84 1.84 0 0 1 .5-1.9zM303.1 199.7h.1M303.2 199.6h.2M303.4 199.7h.1M303.6 199.7h.1M303.7 199.6h.2M303.9 199.7h.1M304.1 199.7h.1M304.2 199.6h.2M304.4 199.7h.1M304.6 199.7h.1M304.7 199.6h.2"/>
<path d="M304.9 199.7h.1M305.1 199.7h.1M305.2 199.6h.2M305.4 199.7h.1M305.6 199.7h.1M305.7 199.6h.2M305.9 199.7h.1M306.1 199.7h.1M306.2 199.6h.2M306.4 199.7h.1M306.6 199.7h.1M306.7 199.6h.2"/>
<path d="M306.8 198.8v.9M306.8 198.3v.2M306.9 198.8v.9M306.9 198.3v.2M307.1 199.7h.1M307.2 199.6h.2M307.4 199.7h.1M307.6 199.7h.1M307.7 199.6h.2M307.8 198.3v.2M307.8 198.8v.9M307.9 199.7h.1"/>
<path d="M308.1 198.3v.2M308.1 198.8v.9M308.2 199.6h.2M308.4 199.7h.1M308.5 198.3v.2M308.5 198.8v.9M308.6 199.7h.1M308.7 199.6h.2M308.7 198.3v.2M308.7 198.8v.9M308.9 199.7h.1M309.1 198.3v.2"/>
<path d="M309.1 198.8v.9M309.4 200l-.3-.3h-6.2l-.2 .3 .2 .4h6.2l.3-.3M309.4 198.3v.2M309.4 198.9v2.3M309.8 198.5v.2M309.8 199.2v1.7M310.1 198.7v.3M310.1 199.7v.7M310.1 200a1.2 1.2 0 0 0-1.2-1.2h-5.8a1.29 1.29 0 0 0-1.2 1.3 1.29 1.29 0 0 0 1.2 1.2h5.8a1.2 1.2 0 0 0 1.2-1.2M310.4 199.9a1.45 1.45 0 0 0-1.4-1.4h-5.9a1.61 1.61 0 0 0-1.5 1.6 1.61 1.61 0 0 0 1.5 1.6h5.9a1.45 1.45 0 0 0 1.4-1.5M310.5 199.2v1.7M316.5 199.3v1.3"/>
<path d="M316.7 198.9v2.1M317.1 198.5v2.9M317.4 198.4v3.1M317.8 198.3v3.3M318.1 198.3v3.3M318.5 198.4v3.1M318.7 198.5v2.9M319.1 198.7v2.5M319.4 199v1.9M392.5 194.4h.1M392.5 193.8v10.4M27.5 204.2h173"/>
<path d="M27.5 204.2l.4 1.4M27.9 205.6l.2 .3M27.9 205.6h.1M28.1 205.9h3.2M28.1 205.9a2.88 2.88 0 0 0 2.3 1.1h167.3a2.8 2.8 0 0 0 2.2-1.1M29.6 205.9h2.2M31.3 205.9h165.4M31.7 200.5h.2M32.8 203.3v.3M32.8 205.9h.1M34.2 203.8v.2M34.2 205.9h.1"/>
<path d="M38.2 205.9h.1M40.7 207h16.6M43.8 205.9h.1M46.2 205.9h.1M51.8 205.9h.1M54.2 205.9h.1M59.8 205.9h.1M76.7 201.8h.1M80 201.8h.1M84.1 201.8h.1M87.4 201.8h.1M91.4 201.8h.1"/>
<path d="M94.7 201.8h.1M100.6 200.9l.3 .3M101.3 201.4l.2 .1M101.4 201.8h.1M102 201.8h.1M102.2 201.6h-.3M102.9 201.4l-.3 .1M103.5 200.6l-.2 .4M108.7 201.8h.1M109.9 201.1l.3 .3M109.9 200.4l.3 .5M109.9 201.4l.3 .2"/>
<path d="M110.6 201.6h.3M110.6 201.2l.3 .1M110.7 200.1l.2 .3M111.3 201.7l.1-4.2 .1 .1v4.1M111.3 201.7h.2M111.3 201.3h.2M111.4 200.4l-.1 .1M111.5 200.4h-.2M111.9 201.7l.1 .1M111.9 200.4h.3M111.9 201.7h.3M111.9 201.3h.3"/>
<path d="M112 201.8h.1M112.1 200.4l.1 .1M112.2 201.7l-.1 .1M112.5 201.9h.2M112.7 201.7h.1M112.9 201.3h.2M113.2 200.4h.1M113.2 200.5h.1M193.8 205.9h.1M195.2 205.9h.1M196.2 205.9h2.2M196.7 205.9h3.2"/>
<path d="M200.1 205.6h.1M200.1 205.6l-.2 .3M200.1 205.5v.1M200.5 204.2l-.4 1.4M200.5 204.2h.1M219.5 204.2h173M219.5 204.2l.4 1.4M219.9 205.6l.2 .3M219.9 205.6h.1M220.1 205.9h3.2M220.1 205.9a2.88 2.88 0 0 0 2.3 1.1h137.9M220.1 205.9h3.7"/>
<path d="M223.3 205.9h165.4M224.8 205.9h.1M226.2 205.9h.1M303.1 200.4h.3M303.6 200.4h.1M303.9 200.4l-.2 .1M304.1 200.4h.3M304.6 200.4h.3M305.1 200.4h.1M305.4 200.4l-.2 .1M305.6 200.4h.3M306.1 200.4h.3"/>
<path d="M306.6 200.4h.1M306.7 200.5h.2M306.8 200.4l.1 .9M306.9 200.4l.2 .9M307.1 200.4h.3M307.2 201.7l.1 .2M307.3 201.7l.2 .2M307.6 200.4h.3M307.8 201.7h.3M307.8 200.4v.9M307.8 201.7h.1M308.1 200.4v.9"/>
<path d="M308.1 201.7h.1M308.4 200.4l-.2 .1M308.5 201.7l.1 .1M308.5 200.4v.9M308.5 201.7h.1M308.6 200.4h.3M308.7 201.7l-.1 .1M308.7 200.4v.9M308.7 201.7h.1M309.1 200.4v.9M309.4 201.6l-.1 .2-.2-.2M309.8 201.4v.2"/>
<path d="M310.1 201.1v.3M360.2 205.9h.1M360.3 207h2.3M360.5 206.9h2.1M360.5 206.9h.1M360.6 205.9h2M362.5 206.2h17M362.6 206.2l-2.3 .8M362.8 206.9h16.5M365.8 205.9h.1M368.2 205.9h.1M373.8 205.9h.1"/>
<path d="M376.2 205.9h.1M379.4 206.9h2.1M379.4 207h2.3M379.4 206.2l2.3 .8M379.4 205.9h2M379.4 206.9l-16.8 .1M381.5 206.9h.1M381.8 205.9h.1M385.8 205.9h.1M387.2 205.9h.1M388.2 205.9h3.7M388.7 205.9h3.2"/>
<path d="M391.9 205.9a2.88 2.88 0 0 1-2.3 1.1h-7.9M392.1 205.6h.1M392.1 205.6l-.2 .3M392.5 204.2l-.4 1.4"/>
<circle cx="65" cy="199.8" r="2.61"/>
<circle cx="65" cy="199.8" r="2.41"/>
<circle cx="65" cy="199.8" r="1.77"/>
<circle cx="65" cy="199.8" r="1.75"/>
<circle cx="65" cy="199.8" r="1.58"/>
<circle cx="111.3" cy="199.7" r=".02"/>
<circle cx="112.1" cy="199.7" r=".02"/>
<circle cx="187.5" cy="199.6" r="3.1"/>
<circle cx="187.5" cy="199.6" r="2.81"/>
<circle cx="294" cy="200" r="1.66"/>
<circle cx="303.1" cy="199.7" r=".02"/>
<circle cx="303.3" cy="199.7" r=".02"/>
<circle cx="303.6" cy="199.7" r=".02"/>
<circle cx="303.8" cy="199.7" r=".02"/>
<circle cx="304.1" cy="199.7" r=".02"/>
<circle cx="304.3" cy="199.7" r=".02"/>
<circle cx="304.6" cy="199.7" r=".02"/>
<circle cx="304.8" cy="199.7" r=".02"/>
<circle cx="305.1" cy="199.7" r=".02"/>
<circle cx="305.3" cy="199.7" r=".02"/>
<circle cx="305.6" cy="199.7" r=".02"/>
<circle cx="305.8" cy="199.7" r=".02"/>
<circle cx="306.1" cy="199.7" r=".02"/>
<circle cx="306.3" cy="199.7" r=".02"/>
<circle cx="306.6" cy="199.7" r=".02"/>
<circle cx="306.8" cy="199.7" r=".02"/>
<circle cx="307.1" cy="199.7" r=".02"/>
<circle cx="307.3" cy="199.7" r=".02"/>
<circle cx="307.6" cy="199.7" r=".02"/>
<circle cx="307.8" cy="199.7" r=".02"/>
<circle cx="308.1" cy="199.7" r=".02"/>
<circle cx="308.3" cy="199.7" r=".02"/>
<circle cx="308.6" cy="199.7" r=".02"/>
<circle cx="308.8" cy="199.7" r=".02"/>
<circle cx="318" cy="200" r="1.66"/>
<circle cx="111.3" cy="200.4" r=".02"/>
<circle cx="112.1" cy="200.4" r=".02"/>
<circle cx="303.1" cy="200.4" r=".02"/>
<circle cx="303.3" cy="200.4" r=".02"/>
<circle cx="303.6" cy="200.4" r=".02"/>
<circle cx="303.8" cy="200.4" r=".02"/>
<circle cx="304.1" cy="200.4" r=".02"/>
<circle cx="304.3" cy="200.4" r=".02"/>
<circle cx="304.6" cy="200.4" r=".02"/>
<circle cx="304.8" cy="200.4" r=".02"/>
<circle cx="305.1" cy="200.4" r=".02"/>
<circle cx="305.3" cy="200.4" r=".02"/>
<circle cx="305.6" cy="200.4" r=".02"/>
<circle cx="305.8" cy="200.4" r=".02"/>
<circle cx="306.1" cy="200.4" r=".02"/>
<circle cx="306.3" cy="200.4" r=".02"/>
<circle cx="306.6" cy="200.4" r=".02"/>
<circle cx="306.8" cy="200.4" r=".02"/>
<circle cx="307.1" cy="200.4" r=".02"/>
<circle cx="307.3" cy="200.4" r=".02"/>
<circle cx="307.6" cy="200.4" r=".02"/>
<circle cx="307.8" cy="200.4" r=".02"/>
<circle cx="308.1" cy="200.4" r=".02"/>
<circle cx="308.3" cy="200.4" r=".02"/>
<circle cx="308.6" cy="200.4" r=".02"/>
<circle cx="308.8" cy="200.4" r=".02"/>
</g>
<path d="M306 193.1h94v13.9h-94" fill="none" stroke="#504e49" stroke-width=".3"/>
<g fill="#504e49">
<path d="M400 193.1l.5 2h-1z"/>
<path d="M399.5 204.9h1l-.5 2.1z"/>
</g>
<path d="M12 269.3h396zM12 269h396v.3h-396z" fill-rule="evenodd" fill="#504e49"/>
<text font-size="7.8" fill="#141413" x="12" y="24.7">主机结构尺寸</text>
<text font-size="3.5" fill="#141413" x="12" y="274.9">Nintendo Switch 详细模型图纸</text>
<g font-size="3.2" fill="#1b365d">
<text x="12" y="15.3">标准版 HAC-001 外观 · 主要内部布局示意</text>
<text x="384.4" y="15.3">SW-DWG-02 / 12</text>
<text x="111.6" y="45.4">173</text>
<text x="107.4" y="58.4">≈ 137.26</text>
<text x="17.5" y="105">101</text>
<text x="207.9" y="125.6">≈ 57.6</text>
<text x="237.4" y="170.4">≈ 21</text>
<text x="392.2" y="200">13.9</text>
</g>
<g font-size="3.2" fill="#504e49">
<text x="12" y="30.9">显示区由 6.2 英寸、16:9 的参考比例建立。支架、进风口和接口位置为本模型尺寸，孔位未使用制造公差。</text>
<text x="198.7" y="274.5">单位 mm · 比例见各视图</text>
<text x="317.6" y="274.5">图号 SW-DWG-02</text>
<text x="12" y="279.3">局部尺寸为本模型近似值 · 内部为布局示意</text>
<text x="198.7" y="278.8">CAD Study · 2026-11-08 · Rev 19</text>
<text x="317.6" y="278.8">第 2 / 12 页 · A3</text>
</g>
<g font-size="3.2" fill="#141413">
<text x="103.9" y="163">主机正面 · 1:1</text>
<text x="295.9" y="163">主机背面 · 1:1</text>
<text x="87.6" y="224">顶部：电源 / 音量 / 排风 / 耳机 / 卡槽</text>
<text x="283.1" y="224">底部：识别标签 / USB-C / 定位孔</text>
<text x="12" y="253.3">显示区由 6.2 英寸、16:9 的参考比例建立。 图中尺寸单位统一为 mm，数字对应当前模型的几何和坐标。公开整体尺寸已注明来源，局部近似数字不能用作制造公差或真实电子规格。</text>
<text x="12" y="258.6">支架、进风口和接口位置为本模型尺寸，孔位未使用制造公差。 爆炸位移用于区分装配层，缩放视图不会改变尺寸数字。每个零件编号都可在组件清单中检索，重新修改模型后应同步重建这些图纸。</text>
</g>
</svg>
